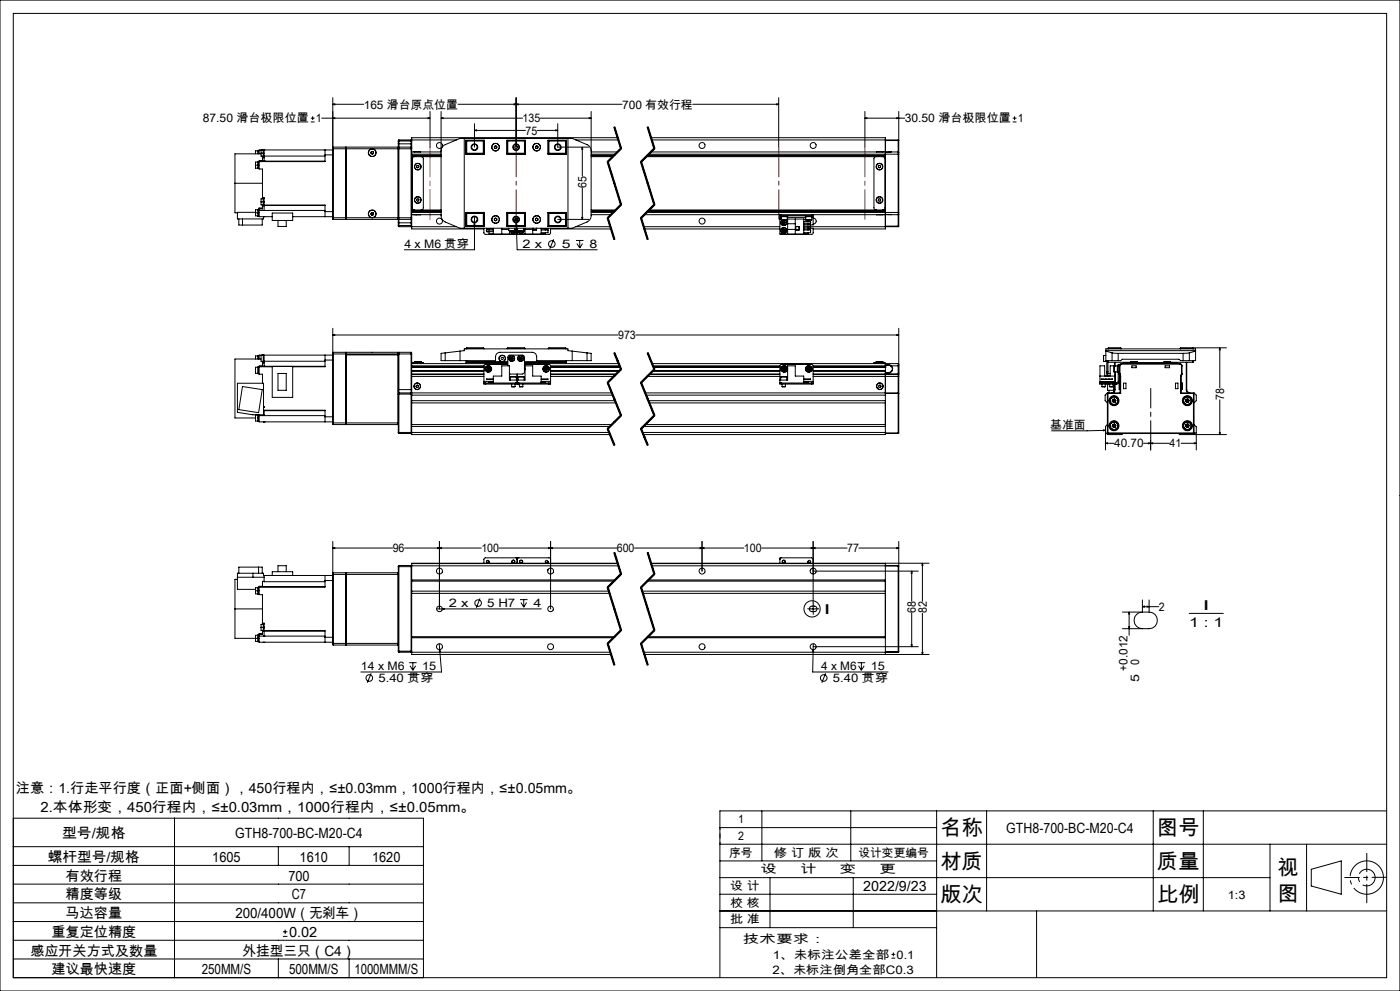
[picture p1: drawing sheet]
<svg xmlns="http://www.w3.org/2000/svg" width="420mm" height="297mm" viewBox="0 0 420 297" stroke-linecap="round" stroke-linejoin="round" font-family="sans-serif">
<g fill="none" stroke="#000" stroke-width=".3">
<path d="M0 0h420v297h-420zM4 4h412v289h-412zM93.2 36.5h1.2M93.2 35.4h1.2M93.8 34.9v1.1M96.5 35.4h32.5M99.8 31.3l.6-.2v.3zM99.8 29.3v36M99.8 31.3h9.3M99.8 35.4l.6-.1v.3zM128.4 35.3l.6 .1-.6 .2zM129 33.4v10.7"/>
<path d="M132.3 35.4l.6-.1v.3zM132.3 33.4l.1 31.6 .3 .8 .9 .7 4.4 1.9h33.7l4.4-1.9 .6-.4 .5-.7 .1-.7v-31.3M132.3 35.4h24.5M137.4 31.3h49.2M142.3 39.1l.6-.2v.3zM142.3 37.1v7M142.3 39.1h15.4M154.2 31.1l.6 .2-.6 .1zM154.8 31.3l.6-.2v.3zM154.8 29.3v14.8M161.2 39.1h6.1M162.1 35.4h15.2"/>
<path d="M166.7 38.9l.6 .2-.6 .1zM167.3 37.1v7h9.4M176.7 35.3l.6 .1-.6 .2zM184.1 38.1l2 6.5M184.3 38.1l2 6.4-4 4 4 12.8-4 4 2 6.5M184.5 38l1 3.2M194.1 38.1l2 6.5M194.3 38.1l1 3.2M194.5 38l2 6.4M207.8 31.3h25.8M233 31.1l.6 .2-.6 .1zM233.6 29.3v14.8"/>
<path d="M259.5 35.4l.6-.1v.3zM259.5 35.4h11.9M259.5 33.4v10.7M269 35.3l.6 .1-.6 .2zM269.6 33.4v12.3M303.8 36.5h1.1M303.8 35.4h1.1M304.4 34.9v1.1M70.5 54.9v8.9h.7M70.5 54.9h8.2M76.7 49.5v.9h.6M76.7 49.5h1"/>
<path d="M77.3 48.6h-.6v.9M77.3 45.1v1M77.6 48.5l.1 2M77.6 45.1v1M77.7 48.5h-.4v2h.3M77.7 45.1l-1 .1v.9M78.3 46.1h-7.8v8.8M78.3 45.9v.9h.7M78.3 45.9h.9M78.7 59.2h.5v1.3M78.7 59.2v.4M78.7 47.3v.9h-1"/>
<path d="M78.7 46.8v.5M78.7 44.9v.1M78.7 47.3h.5M79 59.6h-.7v.9M79 44.9v2h.2M79 45h-.7v.9M79.2 44.9h.1M79.2 59.5h-.2v2h.2M79.2 48.3h.1M79.2 47.3v1M79.2 44.9v1.9M79.2 46.8v.5"/>
<path d="M79.2 46.8h18.3M97.5 46.4h2.3M97.5 44.9v1.5M97.5 46.4v2h-19.8M97.5 48.3h-19.8v2.4h1v8.5M99.8 44.9h-22.1v1.2M99.9 44.1v21.7M99.9 44.1l-.1 .5h23.7M99.9 44.1h3.8M103.7 44.1v21.7M103.7 44.1l.1 .1M103.8 44.2v21.5"/>
<path d="M103.8 44.2h.1M111.3 45.6l.1 .4M111.4 46l.3 .1M111.6 45.4l.4 .1M111.6 45.4l-.3 .2M112 45.5v.4M112 45.9l-.3 .2M119.5 44.6v-.5h-15.6v21.7h15.6v-.5M119.5 44.6v20.7M119.5 44.2h.1M119.5 44.3v.3M119.5 43.1v1.1"/>
<path d="M119.5 44.2v.1M119.5 42.3h4M119.5 43.1h4M119.7 44.1v21.7M119.7 41.9v2.2M119.7 44.1h3.6M119.7 41.9l-.2 1.2M119.7 41.9h3.6M119.7 44.1l-.2 .2M123.3 44.1v21.7M123.3 41.9v2.2M123.3 44.1l.2 .2"/>
<path d="M123.3 41.9l.2 .2M123.5 44.3v.3M123.5 44.6v20.7M123.5 47h8.8M123.5 46.6h8.8M123.5 45.5h8.8M123.5 41.9h13.4M123.5 46.2h8.8M124.2 45.5h.1M124.2 45.5h1.9M124.3 47l-.4 .1-.2 .4v14.9l.2 .4 .4 .1M125 49.7l.4-.1 .3 .2-.1 .4-.3 .1-.3-.2z"/>
<path d="M125.1 59.7l.3-.2 .3 .3-.1 .4-.4 .1-.2-.3zM126.2 45.5h.1M126.3 47l.4 .1 .3 .4v14.9l-.3 .4-.4 .1M132.3 45.2l.2-.8 .7-.9 4.8-2h33.7l4.8 2 .7 .9 .1 .8M139.3 41.5v26.9M139.7 45.5h.1M139.7 42h5.6v4.2h-5.6zM139.8 42.3v3.9M139.8 42.3h5.2M140 42.1v4M140 42.1h5.3M140 46.1h5.3"/>
<path d="M140 42.1l-.2 .2M145 42.3l.2-.2v4l-.2-.2M145 45.9h-5.2l.2 .2M145 42.3v3.6M148.3 44.3l.4 .2M148.3 43.9v.4M148.7 43.7l.3 .2M148.7 43.7l-.4 .2M149 44.3l-.3 .2M149 43.9v.4M152.1 42h5.5v4.2h-5.5zM152.1 42.1h5.5"/>
<path d="M152.1 46.1h5.5M152.3 42.3v3.6M152.3 42.3l-.1-.2v4l.1-.2M152.3 45.9h5M152.3 42.3h5M157.3 42.3l.2-.2v4l-.2-.2M157.3 42.3v3.6M160.7 44.3l.3 .2M160.7 43.9v.4M161 43.7l.3 .2M161 43.7l-.3 .2M161.3 44.3l-.3 .2"/>
<path d="M161.3 43.9v.4M164.4 42h5.5v4.2h-5.5zM164.4 42.1h5.3M164.4 46.1h5.3M164.7 42.3v3.6M164.7 42.3l-.2-.2v4l.2-.2M164.7 45.9h5.1l-.1 .2M164.7 42.3h5.1M169.7 42.1v4M169.7 42.1l.1 .2M169.8 42.3v3.9M169.8 45.5h.1"/>
<path d="M170.4 41.5v26.9M172.8 41.9h12.7M174.7 44.1v8.7M174.7 56.3v9.5M174.7 44.1l.1 .6h-.3zM177.3 47h6.6M177.3 46.6h6.9M177.3 45.5h8M177.3 46.2h7.3M182.1 48.6l4 12.8M182.5 48.4l4 12.9M185.3 41.3h-61.8v3"/>
<path d="M185.5 41.2l1 3.2zM186.2 44.4l-4 4M186.4 44.6l-4 4M192.1 48.6l4 12.8M192.5 48.4l4 12.9M193.9 47h71.7M194.2 46.6h71.4M194.6 46.2h74.9M195.3 45.5h71.3M195.3 41.3h70.3v4.9M195.3 41.3l1 3.2-4 4 4 12.8-4 4 2 6.5M195.5 41.9h74"/>
<path d="M196.2 44.4l-4 4M196.4 44.6l-4 4M262.9 47l-.4 .1-.3 .4v14.9l.3 .4 .4 .1M263.5 49.7l.4-.1 .3 .2v.4l-.4 .1-.3-.2zM263.6 59.7l.4-.1 .2 .3-.1 .4h-.4l-.2-.3zM264.9 47l.4 .1 .2 .4v14.9l-.2 .4-.4 .1M264.9 45.5h-1.9M264.9 45.5h.1M265.6 46.2v17.5M265.6 42.1h3.9M266.6 45.6h-1v.6M266.6 45.5h.7"/>
<path d="M266.6 45.5v.1M267.3 45.5l-.7 .1M267.3 45.5h2.2M269.5 46.2h.1M269.5 45.5v.7M269.5 45.5l.1 .2M269.5 41.9l.1 .2h-.1M269.5 41.9v.2M269.5 42.1v3.4M269.5 46.2v17.5M269.6 45.7v.5M269.6 46.2v17.5"/>
<path d="M71.6 65.6v1.8h7.1v-1.8M72.7 65.6v1.8M76.7 63.8v.9h.6M76.7 63.6h-5.5v2h7.9v-.7h.1M76.7 63.8h1M77.3 62.9h-.6v.9M77.6 62.8v2M77.7 62.8h-.4v2h.4M77.7 63.1h19.8M78.3 60.5v.9h.7M78.3 60.5h.9M78.7 61.7v.9h-1"/>
<path d="M78.7 62.3h-1v2.6h4M78.7 61.4v.3M78.7 61.7h.5M79.2 64.9h.1M79.2 60.5v1M79.2 61.5v.1M79.2 63.1h.1M79.2 61.7v1.4M79.2 60.5h.1M79.2 61.6v.1M79.2 61.5h18.3v1.9M79.2 61.6h18.3"/>
<path d="M81.7 63.8h6.1v2.3h-6.1zM83.4 66.1v1.8h2.5v-1.8M87.8 64.9h12M97.5 63.4v1.5M97.5 63.4h2.3M99.8 65.3l.1 .5M99.8 65.3h23.7M99.9 65.8h3.8M103.8 65.7h.1M103.8 65.7l-.1 .1M111.3 64.1l.1 .3M111.4 64.4h.4"/>
<path d="M111.5 63.7l.4 .1M111.5 63.7l-.2 .4M111.9 63.8l.1 .3M112 64.1l-.2 .3M119.5 65.7h.1M119.5 65.3v.3M119.5 65.7v1.1M119.5 65.6v.1M119.5 66.8l.2 1.1M119.5 67.5h4M119.5 65.6l.2 .2M119.5 66.8h4"/>
<path d="M119.7 65.8v2.1M119.7 65.8h3.6M119.7 67.9h3.6M123.3 65.8v2.1M123.5 65.3v.3M123.5 65.6v3h21.7M123.5 62.9h8.8M123.5 63.2h8.8M123.5 64.3h8.8M123.5 67.9h13.4M123.5 63.7h8.8M123.5 63.3h8.8"/>
<path d="M123.5 65.6l-.2 .2M123.5 67.8l-.2 .1M124.2 64.3h.1M124.2 64.4h1.9M126.1 64.4h.1M139.7 64.3h.1M139.7 63.7h5.6v4.2h-5.6zM139.8 63.7v3.9M139.8 67.6h5.2M139.8 67.6l.2 .2M140 63.8v4M140 67.8h5.3"/>
<path d="M140 63.8h5.3M140 63.8l-.2 .1h5.2M142.3 66.6l.2 .6h-.3zM142.3 64.9v10h-21M145 63.9l.2-.1v4l-.2-.2M145 63.9v3.7M145.2 68.4v1.4l.4 .4h19.2l.4-.4v-1.4M145.9 68.4v.2h2.1M145.9 68.9v.5h2.1M145.9 68.9h2.1M145.9 69v.2M146.1 69.4h.4"/>
<path d="M146.7 68.6v.3a.41 .41 0 0 0-.4-.3 .41 .41 0 0 0-.4 .3M146.7 69.4v.7h1.3M148 68.4v1.8M148.3 66l.4 .1M148.3 65.6v.4M148.7 65.4l.3 .2M148.7 65.4l-.4 .2M149 66l-.3 .1M149 65.6v.4M150.5 68.4v1.8M150.5 68.8h2.1M152.1 63.7h5.5v4.2h-5.5z"/>
<path d="M152.1 67.8h5.5M152.1 63.8h5.5M152.3 63.9v3.7M152.3 67.8v.1M152.3 63.9l-.1-.1v4l.1-.2M152.3 63.9h5M152.3 67.6h5M152.6 69.1h.1M152.6 69.1h1.8M152.6 68.4v.7M152.8 69.1v1.1M153 67.8v.1"/>
<path d="M153.6 69.1v.3M153.6 69.4l.5 .2M154 69.1l-.4 .3M154 69.1l.1 .5M154.1 69.1l.4 .1M154.4 69.1h-1.8M154.4 68.4v.7M154.4 68.9l.1 .3M154.4 65.9h.3zM154.5 69.2l-.4 .4M154.6 68.4a.86 .86 0 0 1-.2 1.4 .86 .86 0 0 1-1.3-.7M154.6 68.4a.9 .9 0 0 1-.2 1.5 .9 .9 0 0 1-1.3-.8"/>
<path d="M154.6 66.1l-.1-.1 .2 .2M154.7 65.9h.1M154.7 65.6h.5M154.7 65.4v.5M154.8 64.9l.1 1.7M154.9 66.6l.1 .6h-.3zM154.9 66.6l.3 8.3h24M154.9 70.2h-.2M155.2 65.5v.5M155.2 68.4v1.8M155.3 69.1h1.7M155.3 69.1h1.8"/>
<path d="M155.3 68.4v.7M155.4 70.2h.3M155.4 69.1l.2 .5M155.5 69.1l.1 .5M155.9 69.1v.3M155.9 69.4l.5 .2M156.3 69.1l-.4 .3M156.4 69.1v.5M156.4 69.1l.4 .2M156.7 67.8v.1M156.8 69.1v.2M156.8 69.3l-.4 .3"/>
<path d="M157.1 69.1h-.1M157.1 68.5a.9 .9 0 0 1-.2 1.3 .9 .9 0 0 1-1.3-.2M157.1 68.6a.86 .86 0 0 1-.3 1.2 .86 .86 0 0 1-1.2-.2M157.1 68.4v.7M157.3 63.9l.2-.1v4.1M157.3 63.9v3.7M157.3 67.8v.1M157.3 67.6l.2 .2M157.5 68.4v1.8M157.5 68.8h2.3M159.8 68.4v1.8M159.9 68.4v.5h1.1l-.1-.5"/>
<path d="M159.9 68.4v.5M160.7 66l.3 .1M160.7 65.6v.4M161 65.4l.3 .2M161 65.4l-.3 .2M161.3 66l-.3 .1M161.3 65.6v.4M162.3 68.4v1.8M162.3 68.9h2.1M163.6 68.6v.3a.41 .41 0 0 1 .4-.3 .41 .41 0 0 1 .4 .3M163.6 69.7v.4h-1.3M164.4 69v.2"/>
<path d="M164.4 63.7h5.5v4.2h-5.5zM164.4 68.4v.2h-2.1M164.4 68.9v.8h-2.1M164.4 67.8h5.3M164.4 63.8h5.3M164.7 63.9v3.7M164.7 63.9l-.2-.1v4l.2-.2M164.7 67.6h5.1M165.2 68.6h18.1M166.1 71.7l-1.1 2.8M167.3 65.8h9.4M169.7 63.8v4"/>
<path d="M169.7 63.8l.1 .1h-5.1M169.8 63.7v3.9M169.8 64.3h.1M169.8 67.6l-.1 .2M172.8 67.9h10.3M172.8 72.1h2.2M173.1 73l.8 1.3M173.9 72.1v2.2M174.5 65.2h.3l-.1 .6zM174.8 73l-.9 1.3M177.3 62.9h7.4M177.3 63.2h7.1"/>
<path d="M177.3 64.3h6M177.3 63.7h6.7M177.3 63.3h7.1M182.1 65.4l2 6.4M182.5 65.3l2 6.4M186.2 61.2l-4 4M186.4 61.5l-4 4M192.1 65.4l2 6.4M192.5 65.3l2 6.4M193.1 67.9h40.9M193.3 68.6h40.7M193.3 64.3h40.7"/>
<path d="M194 63.7h75.5M194.3 63.3h71.3M194.4 63.2h71.2M194.7 62.9h70.9M196.2 61.2l-4 4M196.4 61.5l-4 4M234 64.7h.5M234 64.3h.5M234 64.7v.5M234 65.2v5h9.6l.3-.4v-1.4h-.7M234 64.3v.4M234 65.6h.4"/>
<path d="M234 65.2h.4M234.2 70.2h.3M234.3 64.7v.2h2v-.2M234.4 65.9h1.7M234.4 65.9h1.8M234.4 64.9v1M234.5 64.3v.4M234.5 64.3h9M234.5 64.7h9M234.6 66.8l.3 .4M234.7 68.9v.5M234.7 68.9l.9 .4"/>
<path d="M234.7 65.9l-.5 .9M234.7 69.4l.5 .2M234.8 65.9l-.6 .9M234.8 66.3l-.2 .5M234.8 66.3l.3 .4M234.9 67.2h.5M235.1 68.6l-.4 .3M235.1 68.6l.4 .2M235.1 68.6l.1 1M235.1 66.7l-.2 .5M235.1 66.7l.3 .5M235.3 66.3h-.5"/>
<path d="M235.3 66.3l.3 .4M235.3 66.3l-.2 .4M235.4 65.9a.88 .88 0 0 1 .2 1.6 .88 .88 0 0 1-1.4-.7M235.5 65.9a.9 .9 0 0 1 .1 1.6 .9 .9 0 0 1-1.4-.7M235.5 68.8l.1 .5M235.5 68.8l-.8 .6M235.6 69.3l-.4 .3M235.6 66.7l-.2 .5M235.6 66.7l-1 .1M236.1 65.9h.1M236.2 65.6h4.9v4.6M236.2 64.9v1"/>
<path d="M236.2 65.2h5.5M236.3 65.6v4.6M236.3 67.1h2.3M236.3 68.8h2.3M238.6 65.6v4.6M238.7 67.9h1v1h-1zM239.7 67.9v1M241.1 66.4h2.1v.5M241.1 67.2h2.1v.5h-2.1M241.1 68.1h2.1v.5h-2.1M241.1 68.9h2.1M241.1 66.9h2.1"/>
<path d="M241.1 65.7h.6M241.6 64.7v.2h2v-.2M241.7 65.9h.1M241.7 65.9h1.8M241.7 64.9v1M242.4 68.6v.3a.41 .41 0 0 1 .4-.3 .41 .41 0 0 1 .4 .3M242.4 65.9v.5M242.4 67.7v.4M242.4 69.7v.4h-1.3M242.4 67.9h27.1M242.6 66.4h.4M243.2 66.9l-.4 .3-.4-.3v.3"/>
<path d="M243.2 66.6v.2M243.2 69v.2M243.2 68.9v.8h-2.1M243.2 66.7v.1M243.5 64.7h.4M243.5 64.3h.4M243.5 64.3v.4M243.5 65.9h-1.7M243.5 64.9v1M243.5 65.2h.4M243.9 65.4a.9 .9 0 0 1 1 .9 .9 .9 0 0 1-1 .9M243.9 64.7v.5"/>
<path d="M243.9 64.3v.4M243.9 65.2v2.2h-.7M243.9 64.3h22.7M263 64.3l1.9 .1M264.9 64.4h.1M265.6 63.7v4.9h-21.7M265.6 63.7v.6h1M265.6 67.8h3.9M266.6 64.3h.7M266.6 64.3h.1M267.3 64.3h2.2M269.5 63.7h.1"/>
<path d="M269.5 63.7v.6M269.5 67.8h.1M269.5 67.8v.1M269.5 64.3v3.5M269.6 63.7v.5M269.6 64.2l-.1 .1M269.6 67.8l-.1 .1M269.6 64.2v3.6M99.8 98.4v28.3M269.6 98.4v13.6M72.7 115.8l6 1-1.1 6.9-6-.9zM77.3 110.1h-.6v1.8h.6"/>
<path d="M77.3 106.7h-.6v.9M77.6 110v2M77.6 106.6v1M77.7 109.9h4M77.7 110h-.4v2h.4M77.7 106.6h-.4v1M78.3 107.6h-7.8v17.7h6.2M78.7 108.8v.9h-1M78.7 108.3v.5M78.7 106.4v.1M78.7 108.8h.5M79 106.4v2h.2"/>
<path d="M79 106.5h-.7v1.8h.7M79.2 109.8h.1M79.2 108.8v1M79.2 106.4v1.9M79.2 108.3v.5M79.2 108.3h18.3M81.7 109.8v9.3h6.1v-9.3M83.4 111.9h2.5v5.1h-2.5zM97.5 106.4v1.5M97.5 107.9v2h-9.7M97.5 109.8h-19.8v2.3h1v2.8M97.5 107.9h2.3"/>
<path d="M99.8 106.4h-22.1v1.2M99.8 100.4l.6-.1v.2zM99.8 100.4h85.6M99.9 105.6l-.1 .5h23.7M99.9 105.6v21.6M99.9 105.6h3.8M103.7 105.6l.1 21.6M103.7 105.6v21.6M119.5 106.1v-.5h-15.6v.7h15.6M119.5 106.1v11.8M119.5 117.9v11.8l.2 .2M119.5 118.2h4"/>
<path d="M119.5 116.8h4M119.7 105.6v12.2M119.7 105.6l-.2 .5M119.7 117.8h3.6M119.7 105.6h3.6M119.7 117.8v12.1M119.7 117.8l-.2 .1M123.3 105.6v12.2M123.3 105.6l.2 .5M123.3 117.8v12.1M123.3 117.8l.2 .1M123.5 116.8v1"/>
<path d="M123.5 117.8v12.4h59.5M123.5 118.4h60.3M123.5 117.8h60.1M123.5 109h28.8M123.5 110h21.7M123.5 111.2h21.7M123.5 110.1h21.7M123.5 111.1h21.7M123.5 109.6h21.7M123.5 112.1h21.7M123.5 112.3h21.7M123.5 112.8h21.7"/>
<path d="M123.5 109.9h21.7M123.5 106.1v10.7M124.3 108.4h2M124.3 108.4v.6M124.4 108.7h1.9M124.9 115.5l.4-.1 .3 .3-.2 .3-.3 .1-.3-.3zM126.3 108.7h-2.6v.3M126.3 108.7h.7v.3M126.3 108.4v.6M133.6 108.1h15.1v-1.2a1.33 1.33 0 0 1 1.3-1.3h9.7a1.33 1.33 0 0 1 1.3 1.3v1.2h15.1M133.6 105.8l-1.3 .1v2.2h1.3M133.6 105.8v2.3"/>
<path d="M138 105.2v2.9M138 105.2l1.3-.1v-.5h31.1v.5l1.3 .1M138 105.2l-4.4 .6M139.8 104.4h5.4M139.8 104.4v.2M139.8 108.1v.9M140 104.2h5l.2 .2M140 108.4l-.2 .2h12.5M140 104.2v.4M140 108.1v.3M140 108.4h12.3M140 104.2l-.2 .2"/>
<path d="M145.2 114.8h.5M145.2 114.8v.3h.5M145.2 114.3v.5M145.2 114.3h2.8M145.2 104.4v.2M145.7 114.8h9M145.7 115.1h9M145.7 114.8v.3M146 110.7l.4 .4M146.2 110.2l-.2 .5M146.2 110.2l.3 .4M146.5 110.6l-.1 .5"/>
<path d="M146.5 110.6l.3 .3M146.6 110.1l-.4 .1M146.6 110.1l.4 .4M146.6 110.1l-.1 .5M146.8 110.9l-.4 .2M147 110.5l-.2 .4M147 110.5l-1 .2M148 114.8v-2.1h2.5v-3.1h2.3v4.3h4.7v-4.3h2.3v3.1h2.5v2.1M148 114.4h-1.3v.2h1.3M148 113.6h-2.1l2.1 .1M152.2 104.4l.1-.2h5l.2 .2M152.2 104.4h5.3"/>
<path d="M152.2 104.4v.2M152.3 109.2l-7 .2-.1 4.9M152.3 109.6v-2.6l.5-.5 4-.1 .4 .3v5.1l-.5 .3h-3.9M153 107.5l.3 .4M153.1 113h1.8M153.1 113v.9M153.2 107h.5M153.2 107l-.2 .5M153.2 107l.3 .4M153.5 115.9h1M153.5 115.1v.8M153.5 107.4h.5"/>
<path d="M153.5 107.4l.3 .4M153.5 107.4l-.2 .5M153.5 107.4l-.5 .1M153.7 107l.3 .4M153.7 107l-.2 .4M153.8 107.8l-.5 .1M154 107.4l-.2 .4M154.5 115.1v.8M154.7 114.8h1M154.7 115.1h.5M154.7 114.8v.3M154.9 112.9l-1.8 .1"/>
<path d="M154.9 113h.1M154.9 113v.9M155.2 115.1h.5M155.2 112.1v3M155.4 113h.2M155.4 113v.9M155.6 113h1.6M155.6 112.9l-.2 .1M155.6 112.9h1.6M155.7 114.8h9M155.7 115.1h9M155.7 114.8v.3"/>
<path d="M155.7 107.5l.2 .4M155.8 115.9h1M155.8 115.1v.8M155.9 107h.5M155.9 107l-.2 .5M155.9 107l.3 .4M156.2 107.4l-.3 .5M156.2 107.4l.2 .4M156.2 107.4h.5M156.2 107.4l-.5 .1M156.4 107l.3 .4M156.4 107l-.2 .4"/>
<path d="M156.4 107.8l-.5 .1M156.7 107.4l-.3 .4M156.8 115.1v.8M157.2 113h.1M157.2 113v.9M157.3 110l.2 .5-.2 .6M157.3 109.2l7.7 .2 .2 4.9M157.3 110.2v.7M157.3 110.3v.5M157.3 109h28.3M157.3 108.4h12.4M157.5 104.4v.2"/>
<path d="M162.3 114.4h1.3v.2h-1.3M162.3 113.6h2.1l-2.1 .1M162.3 114.3h2.9M163.4 110.3v.5M163.4 110.3l.9 .5M163.4 110.8l.5 .3M163.8 110.1l-.4 .2M163.8 110.1l.5 .2M163.8 110.1l.1 1M164.3 110.3v.5M164.3 110.3l-.9 .5M164.3 110.8l-.4 .3"/>
<path d="M164.5 104.4h5.3M164.5 104.4v.2M164.7 114.8h.5M164.7 114.8v.3M165.2 114.8v.3h-.5M165.2 114.3v.5M165.2 110h20.8M165.2 111.2h20.6M165.2 110.1h20.8M165.2 111.1h20.7M165.2 109.6h20.6M165.2 112.1h19.7"/>
<path d="M165.2 112.3h19.5M165.2 112.8h18.9M165.2 109.9h20.8M169.7 104.2h-5l-.2 .2M169.7 108.4l.1 .2h-12.5M169.7 104.2v.4M169.7 108.1v.3M169.7 104.2l.1 .2M169.8 104.4v.2M169.8 108.1v.9M171.7 105.2v2.9M171.7 105.2l4.4 .6"/>
<path d="M176.1 105.8l1.2 .1v2.2h-1.2M176.1 105.8v2.3M182.1 114.7l4 9.9M182.5 114.6l4 9.8M184.1 105.8l2 4.9M184.3 105.8l2 4.9-4 4 4 9.8-4 4 2 4.9M184.5 105.7l1 2.5M185.5 108.2l1 2.4zM186.2 110.6l-4 4M186.4 110.8l-4 4M190.7 100.4h78.9M192.1 114.7l4 9.9"/>
<path d="M192.5 114.6l4 9.8M193.5 117.8h76M193.8 118.4h71.8M194.1 105.8l2 4.9M194.2 112.8h39.8M194.3 105.8l2 4.9-4 4 4 9.8-4 4 2 4.9M194.5 105.7l2 4.9M194.7 112.3h39.3M194.9 112.1h39.1M195.6 109h73.9M195.8 111.2h38.2M195.9 111.2h38.1"/>
<path d="M195.9 109.6h38.1M195.9 111.1h38.1M196 109.9h38M196 110h38M196 110.1h38M196.2 110.6l-4 4M196.4 110.8l-4 4M234 114.8h.5M234 113.9h2.3v-4.3h2.3v3.1h2.5v2.1M234.2 113h.2M234.2 113v.9M234.2 112.9v.1"/>
<path d="M234.2 112.9h.2M234.4 112.9l1.6 .1M234.4 113h1.6M234.5 114.8v.3M234.5 114.8h9M234.5 115.1h9M234.6 115.9h1M234.6 115.1v.8M234.8 110.8l.4 .3M234.9 110.3l-.1 .5M234.9 110.3l.4 .3M235.3 110.6l-.5 .2"/>
<path d="M235.3 110.6l-.1 .5M235.3 110.6l.4 .2M235.3 110.1l-.4 .2M235.3 110.1l.4 .2M235.3 110.1v.5M235.6 115.1v.8M235.7 110.8l-.5 .3M235.7 110.3v.5M235.7 110.3l-.4 .3M236 113v.9M241.1 114.4h1.3v.2h-1.3M241.1 113.6h2.1l-2.1 .1"/>
<path d="M241.1 114.3h2.8M242.2 110.3v.5M242.2 110.3l.4 .3M242.2 110.8l.4 .3M242.6 110.1l-.4 .2M242.6 110.1l.4 .2M242.6 110.1v1M242.6 110.6l-.4 .2M242.6 110.6l.5 .2M243 110.3l.1 .5M243 110.3l-.4 .3M243.1 110.8l-.5 .3"/>
<path d="M243.5 114.8h.4M243.5 114.8v.3M243.9 109.9l21.7 .1M243.9 111.2h21.7h-21.7M243.9 114.3v-4.7l-.3-.3-9.1-.1-.5 .4v5.5h.5M243.9 114.8v.3h-.4M243.9 114.3v.5M243.9 110h21.7M243.9 110.1h21.7M243.9 111.1h21.7M243.9 109.6h21.7M243.9 112.3h25.6"/>
<path d="M243.9 112.8h25.6M262.9 108.4h2M262.9 108.7h-.7v.3M262.9 108.7h2.6v.3M262.9 108.4v.6M262.9 108.7h1.9M263.8 115.4h.4l.1 .4-.2 .3h-.4l-.1-.4zM264.9 108.4v.6M265.6 109.6v20.6h-72.6M265.6 110h.1M265.6 117.9h3.9M265.6 111.8h1"/>
<path d="M265.6 111.7h1M265.6 109.5h1M266.6 109.3h-1v-.3v.6M266.6 109.5l.7 .2M266.6 109.3l.7 .3M266.6 109.3v.2M266.6 111.7v.1M267.3 109.7a1.09 1.09 0 0 1 .3 1.2 1.09 1.09 0 0 1-1 .8M267.3 109.6a1.19 1.19 0 0 1 .4 1.3 1.19 1.19 0 0 1-1.1 .9M267.3 109.6h2.2M267.3 109.6v.1M269 100.3l.6 .1-.6 .1z"/>
<path d="M269.5 117.8v.1M269.5 117.8l.1 .1h-.1M269.5 109v.6M269.5 109l.1 .1v.5h-.1M269.5 112h.1M269.5 112v.3M269.5 112.8h.1M269.5 112.3v.5M269.5 109.6v2.4M269.5 112.8v5M269.5 117.9v11.8M269.5 112l-25.6 .1"/>
<path d="M269.6 112.1l-.1 .2M269.6 112v.1M269.6 112.1v.7M269.6 112.8v16.9M330 112.7h4.5M330.1 114.4h4.3v.2h-4.3zM330.4 113.6l.8 .1zM330.4 114.8h-.5v.3h.5M330.4 114.8h4.6M330.4 115.1h1.4M330.4 114.8v.3M330.6 115.9h1"/>
<path d="M330.6 115.1v.8M331 108.3h.1M331.1 106.5l-.1 1.8M331.1 106.5v1.8M331.1 108.3h.9M331.1 106.5h.7M331.6 113.6l.5 .1zM331.6 115.1v.8M331.8 115.1h.9M331.8 114.8v.3M331.8 105.1h26.9M331.8 105.2l1.8 .6"/>
<path d="M332 111.4v.7h.4v-.7M332 111.4h.4M332 108.1v3.3M332.2 117.9l.1-.1 .1 .1M332.2 117.9h.2M332.2 117.9v11.8M332.3 115.1v1.9h1.8M332.3 112.1v.5M332.4 117.9h3.8M332.4 111.9h.7M332.4 104.4h4M332.4 104.4v.2"/>
<path d="M332.4 108.1v3.3M332.4 117.9v11.8M332.4 108.4l.1 .2M332.4 113.6l.5 .1zM332.5 104.2h3.7M332.5 108.6h6.7M332.5 104.2v.4M332.5 108.1v.5M332.5 104.2l-.1 .2M332.7 117v.8M332.7 115.1h2.3M332.7 114.8v.3"/>
<path d="M332.9 115.9h1M332.9 115.1v.8M333.3 113.6l.5 .1zM333.6 105.8l1.9 .1M333.6 108.1h1.9M333.6 108.1h-1.8v-3.5h26.9v3.5h-1.9M333.6 105.8v2.3M333.8 119.7l-.1 .5M333.8 119.7l.4 .4M333.9 115.1v.8M334.1 115.1v2.4M334.2 109.7h.1"/>
<path d="M334.2 111.4v.1M334.2 109.7v1.7M334.2 111.5h1M334.4 116.8a.96 .96 0 0 1-1 1M334.4 116.8h.1M334.4 119.6l.4 .4M334.4 119.6l-.6 .1M334.4 119.6l-.2 .5M334.4 108.6v1M334.4 115.1v1.7M334.5 109.6v.1M334.5 111.5v3.3"/>
<path d="M334.5 116.8l-.5 1M334.5 108.6v1.1M334.5 115.1v1.7M334.8 120l-.2 .5M334.8 120l-.6 .1M335 114.8v.3M335.2 109.7l-2.1-.1v3h-1.7v-3h-1.4v5.2M335.5 109.6h-.3v1.9h.3M335.5 114.3l-.5 .5M335.5 114.3h.3M335.5 108.1h.7l.5-.4h17l.5 .4h.7M335.5 109.7h.3"/>
<path d="M335.5 105.9v2.2M335.5 109.7v4.6M335.5 105.9h19.4M335.8 114.8v2M335.8 114.8h.1M335.8 112.1l.1 .2M335.8 114.3a.79 .79 0 0 1-.8 .8M335.8 109.6v-.4h-.3v.5M335.8 112l.1 .3M335.8 112h.2M335.8 109.6h.2M335.8 116.8h.2"/>
<path d="M335.8 114.8h.2M335.8 109.6v4.7M335.9 112.3l.1 .5M336 114.8h.1M336 112v.1M336 112.1l.2 .7M336 112.1l-.1 .2M336 114.8v2M336 109.6v2.4M336 116.7v.1M336 112.8h.2M336 117.8l.2 .1"/>
<path d="M336 117.8h-3.8l-.7 .6v1.7l.7 .7M336 112.8v5M336.2 104.2v.4M336.2 112.8v5.1M336.2 104.2l.2 .2M336.4 104.4v.2M336.5 109v.1M336.5 109.1l-.5 .5M336.5 109l-.5 .1-.2 .5M336.5 109h17.4M336.5 109.1h17.4M337 114.8h.8v1.7h-.8z"/>
<path d="M337.9 108.7h-.7v.3M337.9 108.7h14.6M337.9 108.7v.3M339.2 108.6l.1 .1M339.2 108.4h2M339.2 108.6h2M339.2 108.4v.3M339.5 109.6h1.4v.6h-1.4zM341.2 108.6v.1M341.2 108.4v.2M349.2 108.6l.1 .1M349.2 108.4h2"/>
<path d="M349.2 108.6h2M349.2 108.4v.2M349.5 109.6h1.4v.6h-1.4zM351.2 108.6v.1M351.2 108.6h6.7M351.2 108.4v.3M352.5 108.7h.7v.3M352.5 108.7v.3M352.6 114.8h.8v1.7h-.8zM353.9 109.1l.5 .5M353.9 109v.1M353.9 109l.6 .3 .1 .3"/>
<path d="M354 104.4h4M354 104.4v.2M354.2 112.8h.2M354.2 117.9h3.8M354.2 104.2v.4M354.2 112.8v5.1M354.2 104.2l-.2 .2M354.4 116.7v.1M354.4 117.8l-.2 .1M354.4 117.8h3.8l.7 .6v1.7l-.7 .7M354.4 112.8v5M354.4 112.1l.1 .2"/>
<path d="M354.4 112.1l-.2 .7M354.4 114.8h.1M354.4 112v.1M354.4 112h.2M354.4 109.6h.2M354.4 114.8v2M354.4 116.8h.2M354.4 114.8h.2M354.4 109.6v2.4M354.5 112.3l-.1 .5M354.6 114.8v2M354.6 112.1l-.1 .2"/>
<path d="M354.6 112l-.1 .3M354.6 109.6v2.5M354.9 108.1h1.9M354.9 105.9v2.2M355.8 119.7l-.2 .5M355.8 119.7l.8 .8M355.9 116.8l.2 .6 .3 .4M355.9 116.8h.1M355.9 108.6v8.2M356 116.8a1.02 1.02 0 0 0 1 1M356 108.6v8.2M356.4 119.6l.4 .4"/>
<path d="M356.4 119.6l-.6 .1M356.4 119.6l-.2 .5M356.8 120l-.2 .5M356.8 120l-.6 .1M356.8 105.8l-1.9 .1M356.8 105.8v2.3M357.9 108.1v.5M358 117.9h.2M358 117.9v-.1l.2 .1M358 104.4l-.1-.2v.4M358 104.4v.2M358 108.1l-.1 .5"/>
<path d="M358 117.9v11.8M358.2 117.9v11.8M358.7 105.2l-1.9 .6M365.9 104.2v12.1M365.9 119.8v10.4M365.9 104.2l.2 .6h-.3zM367.9 104.2h-13.7M76.7 125.3v.9h.6M76.7 124.4v.9M77.3 124.3v2h.4M77.6 124.3v2M77.7 124.6v1.8h22.1"/>
<path d="M77.7 124.3v.3M77.7 124.6h19.8M79 126.4h.1M79.1 124.3v-9.4h-7.9v8.7l4.7 .7h3.3v-1.4h18.3v2M79.1 121.8h.1l-.1 .3M79.2 126.4h.1M79.2 123.1h18.3M97.5 124.9v1.5M97.5 124.9h2.3M99.8 126.7l.1 .5M99.8 126.7h19.7M99.9 127.2h3.8"/>
<path d="M103.8 127.2h.1M103.8 127.2h-.1M103.9 127.2v-20.9h15.5v20.9M103.9 127.2h15.5M119.5 129.5h4M119.5 127.2h-.1M119.7 129.9h3.6M123.5 120.1h61M123.5 120.8h61.2M123.5 129.6h59.2M123.5 127.8h59.5M123.5 127.2h60.1"/>
<path d="M123.5 129.7l-.2 .2M182.1 128.6l2 4.9M182.5 128.4l2 4.9M186.2 124.4l-4 4M186.4 124.6l-4 4M192.1 128.6l2 4.9M192.5 128.4l2 4.9M192.7 129.6h72.9M193 127.8h72.6M193.6 127.2h72M194.5 120.1h71.1M194.8 120.8h70.8"/>
<path d="M196.2 124.4l-4 4M196.4 124.6l-4 4M265.6 129.7h3.9M265.6 129.9h3.9M269.5 129.7v.2M269.5 129.7h.1M269.6 129.7l-.1 .2M331 128.8l.6 .2-.6 .1zM331.6 129l-16.1 .1M331.6 132.9l.6-.2v.3zM331.6 132.9h2.6M331.6 129.6l.7 .6h4.3l.3-.3"/>
<path d="M332.2 129.7h.2M332.2 129.7l.2 .2M332.2 127.2l-.6 .6v7.1M332.4 129.7v.2M332.4 129.7h25.6M332.4 129.9h25.6M333.7 120.2l.3 .4M333.7 127.7l.3 .5M333.8 127.2l-.1 .5M333.8 127.2l.4 .4M334.2 120.1l.4 .4M334.2 120.1l-.5 .1"/>
<path d="M334.2 120.1l-.2 .5M334.2 127.6l-.5 .1M334.2 127.6l-.2 .6M334.2 127.6l.4 .4M334.4 127l.4 .5M334.4 127l-.6 .2M334.4 127l-.2 .6M334.6 120.5l-.6 .1M334.6 128l-.6 .2M334.8 127.5l-.2 .5M334.8 127.5l-.6 .1M343.1 132.9h7.7"/>
<path d="M344.6 132.7l.6 .2-.6 .1zM345.2 132v2.9M345.2 132.9l.6-.2v.3zM353.6 129.9l.3 .3h14M354.4 132.9h4.5M355.6 127.7l.4 .5M355.6 120.2l.4 .4M355.8 127.2l-.2 .5M355.8 127.2l.8 .8M356.2 120.1l-.2 .5M356.2 120.1l-.6 .1M356.4 127l.4 .5"/>
<path d="M356.4 127l-.6 .2M356.4 127l-.4 1.2M356.6 128l-.6 .2M356.6 120.5l-.6 .1M356.8 127.5l-.2 .5M356.8 127.5l-1.2 .2M358 129.7h.2M358 129.7v.2M358.2 129.7l-.2 .2M358.2 127.2l.7 .7v7M358.3 132.7l.6 .2-.6 .1zM358.9 129.6l-.7 .6"/>
<path d="M365.8 129.6h.3l-.2 .6zM71.2 173.6h-.7v8.9M71.2 173h8M71.6 171.8v-1.8h7.1v1.8M75.9 171.8v1.2M76.7 177.1v.9h.6M76.7 177.1h1M77.3 176.1h-.6v1M77.6 176.1h-.3v1.9h.4M77.6 170v1.8M77.7 176l-.1 2M77.7 176v2.2h1v8.6"/>
<path d="M79.2 174.3l-.5-.1v1.5h-1M79.2 172.5v1.8M79.2 174.3h18.3M81.7 172.5v-1.2h6.1v1.2M83.4 171.3v-1.8h2.5v1.8M97.5 175.8l-19.8 .2M97.5 172.5v1.5M97.5 174v2h-19.8M97.5 174h2.3M99.8 164.2l.6-.1v.3zM99.8 162.3v30.5M99.8 164.2h18"/>
<path d="M99.8 172.5h-20.7v-.7h-7.9v4.8h5.5M99.9 171.7v21.6M99.9 171.7l-.1 .5h19.7M99.9 171.7h3.8M103.7 171.7v21.6M103.7 171.7l.1 .1M103.8 171.8v21.4M103.8 171.8v.4M103.8 172.2v20.6M119.5 171.7h-15.6M119.5 171.8v21.4M119.5 169.9h4"/>
<path d="M119.7 169.5l-.2 .1v25.7l.2 .2M119.7 169.5v26M119.7 169.5h3.6M121.4 164.2h23M123.3 169.5v26M123.3 169.5l.2 .1M123.5 177.8h59.3M123.5 173.8h61M123.5 174.2h60.7M123.5 169.6h62M123.5 168.9h61.8M123.5 177.2h59.1"/>
<path d="M131.2 164.1l.6 .1-.6 .2zM131.8 162.3v20.2M131.8 164.2l.6-.1v.3zM144 179.3l-1.1 2.9M145.9 168.2v.3l.8-.1v-.2M146.1 168h.4M153.8 168.8a.5 .5 0 0 1-.2-.8 .5 .5 0 0 1 .8 0 .5 .5 0 0 1-.2 .8M154.9 167.2h.5M155.2 167.2v1.6M156 179.7h2.3M156.1 168.8a.5 .5 0 0 1-.2-.8 .5 .5 0 0 1 .8 0 .5 .5 0 0 1-.2 .8M157.1 179.7v2.3"/>
<path d="M163.6 168.2v.2l.8 .1v-.3M164.4 170.7v.1M164.4 170.6l-.1 .4M164.6 164.1l.6 .1-.6 .2zM165.2 164.2l.6-.1v.3zM165.2 162.3v20.2M165.2 167.7l-.4-.5h-9.2l-.4 .5-.4-.5h-9.2l-.4 .4v1.2M182.1 176.1l4 12.8M182.5 176l4 12.8M184.1 165.7l2 6.4M184.3 165.6l2 6.4-4 4 4 12.9-4 4 2 6.4M184.5 165.6l1 3.2"/>
<path d="M185 164.2h-35.3M185.3 168.8h-61.8v27.3h59.8M185.5 168.8l1 3.2zM186.2 171.9l-4 4M186.4 172.2l-4 4M190.3 164.2h32.9M192.1 176.1l4 12.8M192.5 176l4 12.8M192.6 177.2h73M192.8 177.8h72.8M194.1 165.7l2 6.4M194.2 174.2h71.4"/>
<path d="M194.3 165.6l2 6.4-4 4 4 12.9-4 4 2 6.4M194.5 165.6l2 6.4M194.5 173.8h71.1M195.3 168.9h70.3M195.5 169.6h70.1M196.2 171.9l-4 4M196.4 172.2l-4 4M210 164.1l.6 .1-.6 .2zM210.6 164.2l.6-.1v.3zM210.6 162.3v8.9M234 167.7l.4-.5h9.2l.3 .5M234.2 167.2h-.2v1.6"/>
<path d="M235 168.8a.5 .5 0 0 1-.3-.8 .5 .5 0 0 1 .8 0 .5 .5 0 0 1-.2 .8M242.4 168.2v.2l.8 .1v-.3M243.2 170.7v.1M243.2 170.6l-.1 .4M243.3 164.1l.6 .1-.6 .2zM243.9 171.2h31.6M243.9 164.2l.6-.1v.3zM243.9 162.3v18.5M254.1 164.2h-25.6M257.7 164.2h11.9M265.6 168.8v27.3M265.6 169.6h3.9"/>
<path d="M265.6 169.5h3.9M269 164.1l.6 .1-.6 .2zM269.5 169.5l.1 .1h-.1M269.5 169.5v.1M269.5 169.6v25.7M269.6 162.3v33M273.5 171.2v9M273.5 171.2l.1 .6h-.3zM276.7 168.8v11.4M276.7 168.8l.2 .6h-.3zM278.7 168.8h-83.4M342.7 179.8v3.6a2.49 2.49 0 0 0-2.5 2.5 2.49 2.49 0 0 0 2.5 2.5"/>
<path d="M344.7 179.8v3.6M70.5 182.5v8.8h7.2M70.5 182.5h8.2M77.3 190.4h-.6v1.8h.6M77.6 190.3v2M77.7 190.3h-.4v2h.4M77.7 190.6h19.8M78.3 188v.9h.7M78.3 188h.9M78.7 186.8h.5v1.2M78.7 186.8v.3M78.7 189.2v.9h-1"/>
<path d="M78.7 189.9h-1v2.6h19.8M78.7 188.9v.3M78.7 189.2h.5M79 187.1h-.7v.9M79 192.5h.2M79.2 192.5h.1M79.2 188v1.1M79.2 187h-.2v2h18.5v2M79.2 190.6h.1M79.2 189.1v1.5M79.2 190.5v.2M79.2 189.1h18.3"/>
<path d="M97.5 191v1.5M97.5 192.5h2.3M97.5 191h2.3M99.8 192.8l.1 .5M99.8 192.8h19.7M99.9 193.3h3.8M103.8 192.8v.4M103.8 193.2l-.1 .1M103.9 193.2l15.6 .1M119.5 195.1h4M119.7 195.5h3.6M122.7 198.6h2.3"/>
<path d="M123 199.5l.9 1.4M123.5 195.5h59.6M123.5 191.1h60.5M123.5 190.8h60.9M123.5 195.3l-.2 .2M123.9 198.6v2.3M124.7 199.5l-.8 1.4M131 182.5h31.4M131.8 192.9l.1 1.8M131.9 194.7l.2 .6h-.3zM131.9 194.7l.6 6.7h-24.2M132.7 182.5l.6-.2v.3z"/>
<path d="M156.3 180.6l.8 1.4M158 180.6l-.9 1.4M182.1 192.9l2 6.5M182.5 192.8l2 6.5M186.2 188.8l-4 4M186.4 189l-4 4M192.1 192.9l2 6.5M192.5 192.8l2 6.5M193.1 195.5h76.4M194.1 191.1h71.5M194.4 190.8h71.2M196.2 188.8l-4 4"/>
<path d="M196.4 189l-4 4M243 181.9l1.3-.3a.83 .83 0 0 1 .8 .9 .83 .83 0 0 1-.8 .8h-.7a.82 .82 0 0 1-.8-.5 .82 .82 0 0 1 .2-.9zM243.1 182.5h1.7M243.9 193.8h31.6M243.9 181.6v1.7M243.9 194.7l.2 .6h-.3zM244 192.9l-.2 8.5h22.6M257.3 198.6h2.2M257.6 199.5l.8 1.4M258.4 198.6v2.3M259.3 199.5l-.9 1.4M265.6 195.3h3.9"/>
<path d="M269.5 195.3v.2M269.5 195.3h.1M269.6 195.3l-.1 .2M273.3 193.2h.3l-.1 .6zM273.5 183.8v10M276.6 195.5h.3l-.2 .6zM276.7 183.8v12.3M278.7 196.1h-85.4M336.7 183.4h8M338.6 187.8h.3l-.2 .6zM338.7 183.4v7M338.7 183.4l.2 .6h-.3z"/>
<path d="M342.7 181.8l.6-.2v.4zM342.7 181.8h4.9M344.1 181.6l.6 .2-.6 .2zM344.7 183.4a2.49 2.49 0 0 1 2.5 2.5 2.49 2.49 0 0 1-2.5 2.5h-8M356.8 183.8h10.2M111.3 201.8l-1.1 2.8M247.7 201.8l-1.1 2.8M4 245.2h123v47.8M4 253.7h123M4 259.4h123M52.4 245.2v47.8M83.5 253.7v5.7"/>
<path d="M104.7 253.7v5.7M216 253h200M216 248h65M216 258h65M228.6 243v15M255.2 243v15M281 243v50M296 243v30M346 243v30M361 243v30M381 253v20M392 253v20"/>
<path d="M416 243h-200v50M4 265h123M4 270.6h123M4 276.2h123M84.9 279.3h1.3M85.5 278.6v1.3M216 278h65M216 273h200M216 263h165M216 268h65M231 263v15M256 263v15"/>
<path d="M311 273v20M393.4 260.5l9-2.5v10l-9-2.5zM4 281.8h123M4 287.4h123M83.5 287.4v5.6M84.9 280.6h1.3M104.7 287.4v5.6M267.4 287.2h1.2M267.4 286h1.2M268 285.5v1.1"/>
<circle cx="111.7" cy="45.8" r="1.18"/>
<circle cx="111.7" cy="45.8" r="1.13"/>
<circle cx="125.3" cy="59.9" r=".96"/>
<circle cx="125.3" cy="49.9" r=".95"/>
<circle cx="125.3" cy="50" r="1"/>
<circle cx="125.3" cy="59.9" r="1"/>
<circle cx="131.8" cy="43.6" r=".9"/>
<circle cx="142.3" cy="44.1" r=".82"/>
<circle cx="142.3" cy="44.1" r="1.01"/>
<circle cx="148.7" cy="44.1" r="1.12"/>
<circle cx="148.7" cy="44.1" r="1.16"/>
<circle cx="154.8" cy="44.1" r=".84"/>
<circle cx="154.8" cy="44.1" r=".42"/>
<circle cx="154.8" cy="44.1" r="1"/>
<circle cx="161" cy="44.1" r="1.12"/>
<circle cx="161" cy="44.1" r="1.16"/>
<circle cx="167.3" cy="44.1" r="1.01"/>
<circle cx="167.3" cy="44.1" r=".82"/>
<circle cx="210.6" cy="43.6" r=".89"/>
<circle cx="243.9" cy="43.6" r=".9"/>
<circle cx="263.8" cy="49.9" r=".94"/>
<circle cx="263.9" cy="59.9" r="1"/>
<circle cx="263.9" cy="59.9" r=".96"/>
<circle cx="263.9" cy="49.9" r="1"/>
<circle cx="111.7" cy="64.1" r="1.12"/>
<circle cx="111.7" cy="64.1" r="1.16"/>
<circle cx="131.8" cy="66.3" r=".91"/>
<circle cx="142.3" cy="65.8" r=".82"/>
<circle cx="142.3" cy="65.8" r="1.01"/>
<circle cx="148.7" cy="65.8" r="1.12"/>
<circle cx="148.7" cy="65.8" r="1.14"/>
<circle cx="154.8" cy="65.8" r=".42"/>
<circle cx="154.8" cy="65.8" r=".84"/>
<circle cx="154.8" cy="65.8" r="1"/>
<circle cx="161" cy="65.8" r="1.14"/>
<circle cx="161" cy="65.7" r="1.12"/>
<circle cx="165.5" cy="73.1" r=".98"/>
<circle cx="167.3" cy="65.8" r="1.01"/>
<circle cx="167.3" cy="65.8" r=".82"/>
<circle cx="210.6" cy="66.3" r=".9"/>
<circle cx="235.1" cy="69.1" r=".9"/>
<circle cx="235.1" cy="69.1" r=".86"/>
<circle cx="125.1" cy="115.8" r=".95"/>
<circle cx="125.2" cy="115.8" r="1"/>
<circle cx="146.5" cy="110.6" r=".86"/>
<circle cx="146.5" cy="110.6" r="1"/>
<circle cx="146.5" cy="110.6" r=".89"/>
<circle cx="150.7" cy="107.4" r=".91"/>
<circle cx="150.7" cy="107.4" r=".34"/>
<circle cx="150.7" cy="107.4" r="1"/>
<circle cx="153.5" cy="107.4" r=".9"/>
<circle cx="153.5" cy="107.4" r=".86"/>
<circle cx="156.2" cy="107.4" r=".89"/>
<circle cx="156.2" cy="107.4" r=".86"/>
<circle cx="163.8" cy="110.6" r="1"/>
<circle cx="163.8" cy="110.6" r=".87"/>
<circle cx="163.8" cy="110.5" r=".9"/>
<circle cx="235.3" cy="110.6" r="1"/>
<circle cx="235.3" cy="110.6" r=".86"/>
<circle cx="235.3" cy="110.6" r=".9"/>
<circle cx="242.6" cy="110.6" r="1"/>
<circle cx="242.6" cy="110.6" r=".87"/>
<circle cx="242.6" cy="110.5" r=".9"/>
<circle cx="263.9" cy="115.8" r=".95"/>
<circle cx="264" cy="115.7" r="1"/>
<circle cx="334.2" cy="120.1" r="1.49"/>
<circle cx="334.2" cy="120.1" r="1.32"/>
<circle cx="334.2" cy="127.6" r="1.5"/>
<circle cx="334.2" cy="120.1" r="1.14"/>
<circle cx="334.2" cy="127.6" r="1.14"/>
<circle cx="334.2" cy="127.6" r="1.33"/>
<circle cx="334.2" cy="120.1" r="1.17"/>
<circle cx="334.2" cy="127.6" r="1.17"/>
<circle cx="356.2" cy="120.1" r="1.33"/>
<circle cx="356.2" cy="127.6" r="1.17"/>
<circle cx="356.2" cy="120.1" r="1.13"/>
<circle cx="356.2" cy="127.6" r="1.13"/>
<circle cx="356.2" cy="127.6" r="1.34"/>
<circle cx="356.2" cy="120.1" r="1.49"/>
<circle cx="356.2" cy="127.6" r="1.5"/>
<circle cx="131.8" cy="171.2" r=".91"/>
<circle cx="146.3" cy="168.3" r=".43"/>
<circle cx="154" cy="168.3" r=".39"/>
<circle cx="156.3" cy="168.3" r=".39"/>
<circle cx="164" cy="168.3" r=".43"/>
<circle cx="165.2" cy="171.2" r=".91"/>
<circle cx="210.6" cy="171.1" r=".9"/>
<circle cx="235.1" cy="168.4" r=".4"/>
<circle cx="242.8" cy="168.3" r=".43"/>
<circle cx="243.9" cy="171.2" r=".91"/>
<circle cx="131.8" cy="182.5" r=".84"/>
<circle cx="131.8" cy="193.8" r=".9"/>
<circle cx="143.4" cy="180.7" r=".99"/>
<circle cx="165.2" cy="182.5" r=".84"/>
<circle cx="165.2" cy="193.8" r=".9"/>
<circle cx="210.6" cy="193.8" r=".89"/>
<circle cx="243.6" cy="182.5" r="2.42"/>
<circle cx="243.9" cy="193.8" r=".9"/>
<circle cx="110.8" cy="203.2" r=".98"/>
<circle cx="247.1" cy="203.2" r=".99"/>
</g>
<path d="M412.4 262.3a2.5 2.5 0 0 0-4.1-1.1 2.5 2.5 0 0 0 1 4.2 2.5 2.5 0 0 0 3.2-2.9l-.1-.2" fill="none" stroke="#000" stroke-width=".3" stroke-dasharray="30.5 1.3 1.3 1.3" stroke-dashoffset="24.5" stroke-linecap="butt"/>
<path d="M414.8 261.5a5 5 0 0 0-8.3-2 5 5 0 0 0 2.2 8.3 5 5 0 0 0 6.2-6l-.1-.3" fill="none" stroke="#000" stroke-width=".3" stroke-dasharray="30.5 1.3 1.3 1.3" stroke-dashoffset="16.7" stroke-linecap="butt"/>
<g fill="none" stroke="#000" stroke-width=".3" stroke-dasharray="6.3 1.3 1.3 1.3 5.1">
<path d="M184.3 38.1l2 6.4M194.3 38.1l2 6.4M186.3 44.5l-4 4M196.3 44.5l-4 4M182.3 65.3l2 6.5M186.3 61.3l-4 4M192.3 65.3l2 6.5M196.3 61.3l-4 4M184.3 105.8l2 4.9M186.3 110.7l-4 4M194.3 105.8l2 4.9M196.3 110.7l-4 4"/>
<path d="M182.3 128.5l2 4.9M186.3 124.5l-4 4M192.3 128.5l2 4.9M196.3 124.5l-4 4M184.3 165.6l2 6.4M186.3 172l-4 4M194.3 165.6l2 6.4M196.3 172l-4 4M182.3 192.9l2 6.4M186.3 188.9l-4 4M192.3 192.9l2 6.4M196.3 188.9l-4 4"/>
</g>
<path d="M182.3 48.5l4 12.8M192.3 48.5l4 12.8M182.3 176l4 12.9M192.3 176l4 12.9" fill="none" stroke="#000" stroke-width=".3" stroke-dasharray="6.3 1.3 1.3 1.3 5.1" stroke-dashoffset="4.1"/>
<path d="M182.3 114.7l4 9.8M192.3 114.7l4 9.8" fill="none" stroke="#000" stroke-width=".3" stroke-dasharray="6.3 1.3 1.3 1.3 5.1" stroke-dashoffset="5.5"/>
<path d="M345.2 116.4v15.5" fill="none" stroke="#000" stroke-width=".3" stroke-dasharray="30.5 1.3 1.3 1.3" stroke-dashoffset="24.6"/>
<path d="M243.1 182.5h-.8M244 183.3v.8M244 181.6v-.8M244.8 182.5h.8" fill="none" stroke="#000" stroke-width=".3" stroke-dasharray="30.5 1.3 1.3 1.3"/>
<path d="M410 255.7v14.9" fill="none" stroke="#000" stroke-width=".3" stroke-dasharray="30.5 1.3 1.3 1.3" stroke-dashoffset="25"/>
<path d="M403.4 263l12.6-.1" fill="none" stroke="#000" stroke-width=".3" stroke-dasharray="30.5 1.3 1.3 1.3" stroke-dashoffset="26.1"/>
<path d="M216 248v5" fill="none" stroke="#000" stroke-width=".3" stroke-dasharray="30.5 1.3 1.3 1.3" stroke-dashoffset="29.9"/>
<path d="M129 65.8v-21.7M154.9 65.8v-21.7M233.6 65.8v-21.7M259.5 65.8v-21.7" fill="none" stroke="#f00" stroke-width=".3" stroke-dasharray="30.5 1.3 1.3 1.3" stroke-dashoffset="21.6"/>
<g fill="#000">
<path d="M331 128.8l.6 .2-.6 .1z"/>
<path d="M154.2 31.1l.6 .2-.6 .1zM99.8 31.3l.6-.2v.3zM269 35.3l.6 .1-.6 .2zM259.5 35.4l.6-.1v.3zM233 31.1l.6 .2-.6 .1zM154.8 31.3l.6-.2v.3zM344.6 132.7l.6 .2-.6 .1zM331.6 132.9l.6-.2v.3zM269 164.1l.6 .1-.6 .2zM243.9 164.2l.6-.1v.3zM344.1 181.6l.6 .2-.6 .2zM342.7 181.8l.6-.2v.4z"/>
<path d="M174.7 44.1l.1 .6h-.3zM174.5 65.2h.3l-.1 .6zM273.5 171.2l.1 .6h-.3zM273.3 193.2h.3l-.1 .6zM276.7 168.8l.2 .6h-.3zM276.6 195.5h.3l-.2 .6zM338.7 183.4l.2 .6h-.3zM338.6 187.8h.3l-.2 .6z"/>
<path d="M99.8 100.4l.6-.1v.2zM269 100.3l.6 .1-.6 .1zM142.3 39.1l.6-.2v.3zM166.7 38.9l.6 .2-.6 .1zM132.3 35.4l.6-.1v.3zM176.7 35.3l.6 .1-.6 .2zM142.3 66.6l-.1 .6h.3zM154.9 66.6l-.2 .6h.3zM99.8 35.4l.6-.1v.3zM128.4 35.3l.6 .1-.6 .2zM345.2 132.9l.6-.2v.3zM358.3 132.7l.6 .2-.6 .1zM99.8 164.2l.6-.1v.3zM131.2 164.1l.6 .1-.6 .2zM131.9 194.7l-.1 .6h.3zM243.9 194.7l-.1 .6h.3zM132.7 182.5l.6 .1v-.3z"/>
<path d="M365.8 129.6h.3l-.2 .6zM365.9 104.2l.2 .6h-.3z"/>
<path d="M131.8 164.2l.6-.1v.3zM164.6 164.1l.6 .1-.6 .2z"/>
<path d="M165.2 164.2l.6-.1v.3zM210 164.1l.6 .1-.6 .2z"/>
<path d="M210.6 164.2l.6-.1v.3zM243.3 164.1l.6 .1-.6 .2z"/>
</g>
<g font-size="6.3">
<text x="282.1" y="250.3">名称</text>
<text x="347.1" y="250.3">图号</text>
<text x="282.1" y="260.3">材质</text>
<text x="347.1" y="260.3">质量</text>
<text x="383.3" y="262.1">视</text>
<text x="383.3" y="269.9">图</text>
<text x="282.1" y="270.3">版次</text>
<text x="347.1" y="270.3">比例</text>
</g>
<g font-size="4.2">
<text x="4.8" y="237.6">注意：1.行走平行度（正面+侧面），450行程内，≤±0.03mm，1000行程内，≤±0.05mm。</text>
<text x="12.2" y="243.3">2.本体形变，450行程内，≤±0.03mm，1000行程内，≤±0.05mm。</text>
<text x="18.6" y="251.3">型号/规格</text>
<text x="70.6" y="251.3">GTH8-700-BC-M20-C4</text>
<text x="301.9" y="249.5">GTH8-700-BC-M20-C4</text>
<text x="14.4" y="258.3">螺杆型号/规格</text>
<text x="19.7" y="263.9">有效行程</text>
<text x="63.7" y="258.3">1605</text>
<text x="86.5" y="263.9">700</text>
<text x="89.9" y="258.3">1610</text>
<text x="111.7" y="258.3">1620</text>
<text x="19.7" y="269.5">精度等级</text>
<text x="87.6" y="269.5">C7</text>
<text x="259" y="267">2022/9/23</text>
<text x="19.7" y="275.2">马达容量</text>
<text x="70.6" y="275.2">200/400W（无刹车）</text>
<text x="15.4" y="280.8">重复定位精度</text>
<text x="86.7" y="280.8">0.02</text>
<text x="9.1" y="286.4">感应开关方式及数量</text>
<text x="72.7" y="286.4">外挂型三只（C4）</text>
<text x="15.5" y="292">建议最快速度</text>
<text x="60.5" y="292">250MM/S</text>
<text x="86.7" y="292">500MM/S</text>
<text x="106.4" y="292">1000MMM/S</text>
</g>
<g font-size="4.1">
<text x="247.1" y="184">I</text>
<text x="360.9" y="182.7">I</text>
<text x="356.8" y="187.9">1 : 1</text>
</g>
<g font-size="3.5">
<text x="109.1" y="32.5">165 滑台原点位置</text>
<text x="186.7" y="32.5">700 有效行程</text>
<text x="60.9" y="36.7">87.50 滑台极限位置 1</text>
<text x="156.8" y="36.7">135</text>
<text x="157.7" y="40.3">75</text>
<text x="271.4" y="36.7">30.50 滑台极限位置 1</text>
<text x="176" y="56.3" transform="rotate(-90 176 56.3)">65</text>
<text x="121.3" y="74.4">4 x M6 贯穿</text>
<text x="156.8" y="74.4">2 x</text>
<text x="168.5" y="74.4">5</text>
<text x="176.8" y="74.4">8</text>
<text x="185.4" y="101.6">973</text>
<text x="367.2" y="119.8" transform="rotate(-90 367.2 119.8)">78</text>
<text x="315.1" y="128.6">基准面</text>
<text x="334.3" y="134.1">40.70</text>
<text x="350.9" y="134.1">41</text>
<text x="117.8" y="165.5">96</text>
<text x="144.4" y="165.5">100</text>
<text x="185" y="165.5">600</text>
<text x="223.2" y="165.5">100</text>
<text x="254.2" y="165.5">77</text>
<text x="134.7" y="182">2 x</text>
<text x="146.2" y="182">5 H7</text>
<text x="160" y="182">4</text>
<text x="274.8" y="183.8" transform="rotate(-90 274.8 183.8)">68</text>
<text x="278" y="183.8" transform="rotate(-90 278 183.8)">82</text>
<text x="347.7" y="183.1">2</text>
<text x="108.3" y="200.9">14 x M6</text>
<text x="126.7" y="200.9">15</text>
<text x="246.4" y="200.9">4 x M6</text>
<text x="261.2" y="200.9">15</text>
<text x="338.3" y="201" transform="rotate(-90 338.3 201)">+0.012</text>
<text x="341.8" y="199.2" transform="rotate(-90 341.8 199.2)">0</text>
<text x="113.5" y="204.4">5.40 贯穿</text>
<text x="249.9" y="204.4">5.40 贯穿</text>
<text x="341.8" y="204.5" transform="rotate(-90 341.8 204.5)">5</text>
<text x="221.4" y="246.8">1</text>
<text x="221.4" y="251.8">2</text>
<text x="218.8" y="256.8">序号</text>
<text x="232.2" y="256.8">修 订 版 次</text>
<text x="257.5" y="256.8">设计变更编号</text>
<text x="228.2" y="261.8">设</text>
<text x="240.1" y="261.8">计</text>
<text x="252" y="261.8">变</text>
<text x="263.9" y="261.8">更</text>
<text x="219.1" y="266.7">设 计</text>
<text x="368.3" y="269.3">1:3</text>
<text x="219.1" y="271.7">校 核</text>
<text x="219.1" y="276.7">批 准</text>
<text x="222.9" y="282.7">技术要求：</text>
<text x="231.8" y="287.3">1、未标注公差全部 0.1</text>
<text x="231.7" y="291.8">2、未标注倒角全部C0.3</text>
</g>
</svg>
